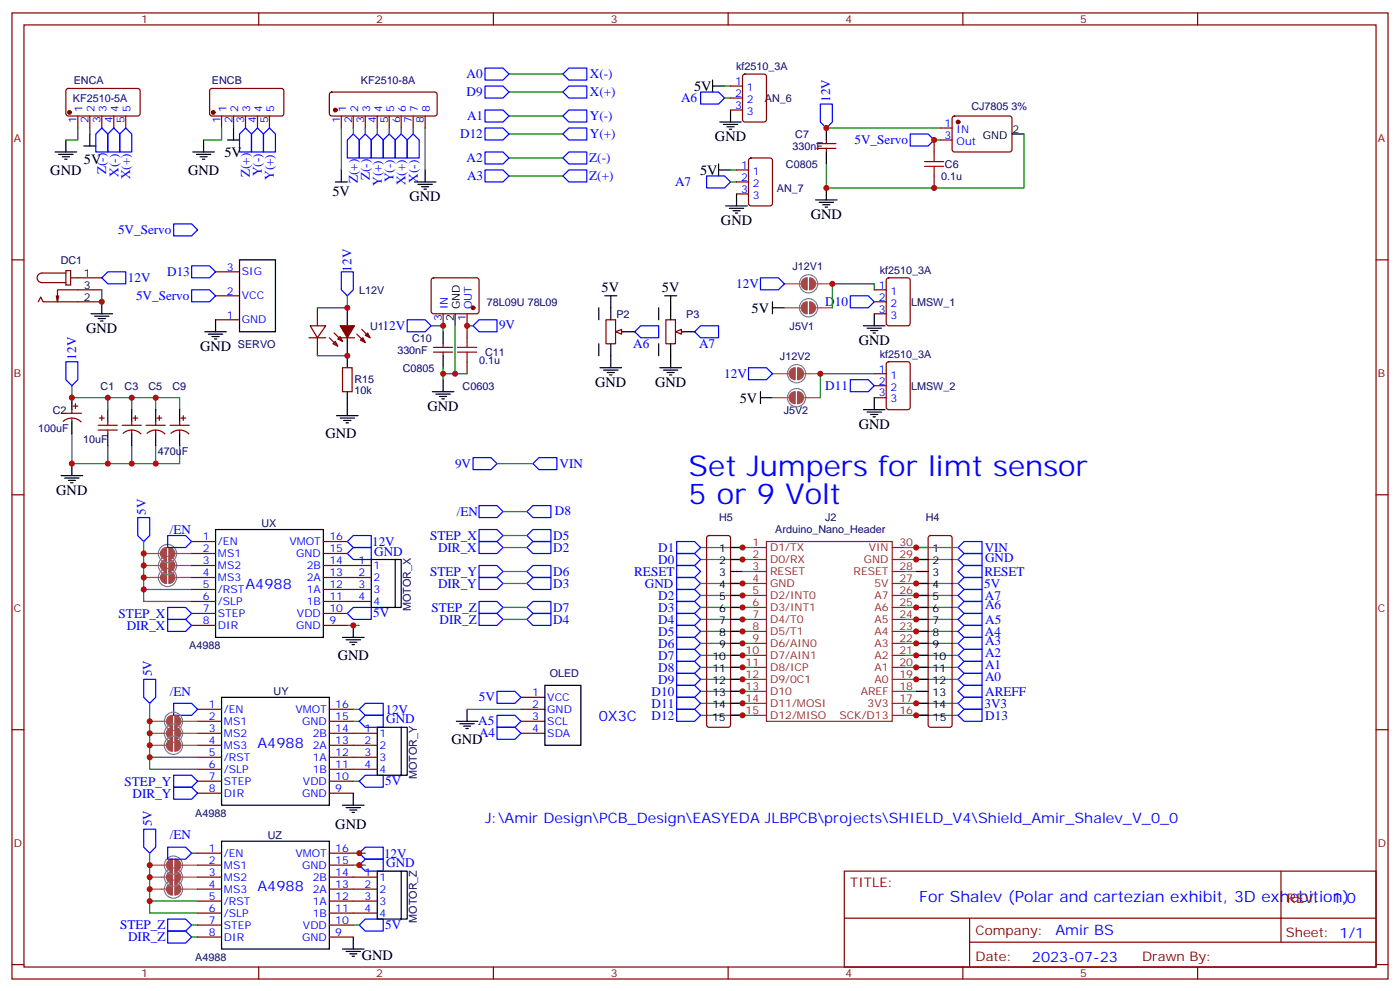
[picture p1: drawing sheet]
<svg xmlns="http://www.w3.org/2000/svg" width="412mm" height="292mm" viewBox="0 0 412 292" stroke-linecap="round" stroke-linejoin="round" font-family="sans-serif">
<g fill="none" stroke="#870000" stroke-width=".35">
<path d="M3.5 3.8h405.4v284.3h-405.4zM7.1 7.3h398.2v277.3h-398.2zM76.2 3.8v3.5M145.3 3.8v3.5M214.5 3.8v3.5M283.6 3.8v3.5M352.8 3.8v3.5M19.6 26.2l.5-.2 20.7 .1 .5 .6-.1 7-.6 .4h-20.8l-.4-.7v-6.7zM22.9 34.1v3.6M26.5 34.1v3.6M30 34.1v3.6M33.5 34.1v3.6"/>
<path d="M37 34.1v3.6M62 26.2l.4-.2 20.8 .1 .4 .6-.1 7-.6 .4h-20.7l-.5-.7v-6.7zM65.3 34.1v3.6M68.8 34.1v3.6M72.3 34.1v3.6M75.8 34.1v3.6M79.4 34.1v3.6M97.2 27.3l.5-.2h30.4l.5 .2 .2 .5v5.6l-.3 .5-.4 .2h-30.4l-.5-.2-.2-.5v-5.6zM100.5 34.1v3.6M104.1 34.1v3.6M107.6 34.1v3.6M111.1 34.1v3.6"/>
<path d="M114.7 34.1v3.6M118.2 34.1v3.6M121.7 34.1v3.6M125.2 34.1v3.6M3.5 76.5h3.6M19.4 79.7h1.4v4.2h-1.4zM405.3 76.5h3.6M11.3 88.8l.7-1.4 .7 1.4h17.3M17.3 87.1l-.4 1.7M19.4 80.4h-7.1a1.41 1.41 0 0 0-1.4 1.4 1.41 1.41 0 0 0 1.4 1.4h7.1M20.8 81.8h9.2M30 85.3h-13.1v3.5l-.3-1.7"/>
<path d="M63.5 94.1h7.1M63.5 87.1h7.1M63.5 80h7.1M100.2 99.4h4.2M105.1 98.4l2.5 2.4M106.5 96.9l2.5 2.5M127.2 82l.5-.2h12.7l.5 .2 .2 .5-.1 9.4-.6 .5-13-.1-.4-.6v-9.2zM130.5 92.4v3.5M137.6 92.4v7M196.1 94.1h2.9v7.1h-2.9zM199.7 97.6h1.7M21.5 119.5h1.4"/>
<path d="M22.2 118.8v1.4M100.9 108.2h2.8v7.1h-2.8zM137.6 106.5v3.5M18.3 121.6h5.7M18.6 124a3.8 3.8 0 0 1 5.3 .2M21.2 120.6v1M21.2 123v1.1M28.9 125.2h5.7M28.9 126.6h5.7M29.3 123h1.4M30 122.3v1.5M31.7 124.1v1.1"/>
<path d="M31.7 126.6v1M36 125.2h5.6M36.3 127.5a3.8 3.8 0 0 1 5.2 .2M38.8 124.1v1.1M38.8 126.6v1M39.2 123h1.4M39.9 122.3v1.5M43 125.2h5.7M43.3 127.5a3.8 3.8 0 0 1 5.3 .2M45.9 124.1v1.1M45.9 126.6v1M46.2 123h1.4"/>
<path d="M46.9 122.3v1.5M50.1 125.2h5.6M50.4 127.5a3.8 3.8 0 0 1 5.2 .2M52.9 124.1v1.1M52.9 126.6v1M53.3 123h1.4M54 122.3v1.5M3.5 145.6h3.6M56.4 159.4h7.1M95.2 159.4h7.1M208.4 157.8l.4-.2h5.7l.5 .2 .2 .5v55.1l-.2 .5-.5 .2h-5.7l-.5-.3-.2-.4v-55.1zM273.6 157.8l.5-.2h5.7l.5 .2 .2 .5v55.1l-.3 .5-.4 .2h-5.7l-.5-.3-.2-.4v-55.1z"/>
<path d="M405.3 145.6h3.6M56.4 162.9h7.1M56.4 166.4h7.1M56.4 170h7.1M56.4 173.5h7.1M56.4 177h7.1M95.2 162.9h7.1M95.2 166.4h14.2M95.2 170h14.2M95.2 173.5h14.2M95.2 177h14.2M56.4 180.6h7.1"/>
<path d="M56.4 184.1h7.1M95.2 180.6h7.1M95.2 184.1h7.1M3.5 214.8h3.6M58.2 208.8h7.1M58.2 212.3h7.1M58.2 215.8h7.1M58.2 219.4h7.1M97 208.8h7.1M97 212.3h7.1M97 215.8h14.1M97 219.4h14.1"/>
<path d="M153.5 208.8h7M153.5 212.3h7M153.5 215.8h7M153.5 205.2h7M405.3 214.8h3.6M58.2 222.9h7.1M58.2 226.4h7.1M58.2 229.9h7.1M58.2 233.5h7.1M97 222.9h14.1M97 226.4h14.1M97 229.9h7.1"/>
<path d="M97 233.5h7.1M58.2 251.1h7.1M58.2 254.6h7.1M58.2 258.2h7.1M97 251.1h7.1M97 254.6h7.1M97 258.2h14.1M248.7 256.4h156.6v28.2h-156.6zM377.3 256.4v20.9M58.2 261.7h7.1M58.2 265.2h7.1M58.2 268.7h7.1"/>
<path d="M58.2 272.3h7.1M58.2 275.8h7.1M97 261.7h14.1M97 265.2h14.1M97 268.7h14.1M97 272.3h7.1M97 275.8h7.1M248.7 270.2h156.5M285.6 277.3h119.6M285.6 270.2v14.2M3.5 283.9h3.6M76.2 284.6v3.5"/>
<path d="M145.3 284.6v3.5M214.5 284.6v3.5M283.6 284.6v3.5M352.8 284.6v3.5M405.3 283.9h3.6"/>
</g>
<g fill="none" stroke="#00f" stroke-width=".35">
<path d="M30 37.7l1.7 1.7v5.3h-3.5v-5.3zM33.5 37.7l1.8 1.7v5.3h-3.6v-5.3zM37 37.7l1.8 1.7v5.3h-3.5v-5.3zM70.6 39.4l1.7-1.7 1.8 1.7v5.3h-3.5zM75.8 37.7l1.8 1.7v5.3h-3.5v-5.3zM79.4 37.7l1.7 1.7v5.3h-3.5v-5.3zM104.1 39.4l1.7 1.8v5.3h-3.5v-5.3zM107.6 39.4l1.8 1.8v5.3h-3.6v-5.3zM111.1 39.4l1.8 1.8v5.3h-3.5v-5.3zM114.7 39.4l1.7 1.8v5.3h-3.5v-5.3zM118.2 39.4l1.7 1.8v5.3h-3.5v-5.3zM121.7 39.4l1.8 1.8v5.3h-3.6v-5.3z"/>
<path d="M142.9 20h5.3l1.7 1.8-1.7 1.8h-5.3zM142.9 32.4h5.3l1.7 1.7-1.7 1.8h-5.3zM142.9 25.3h5.3l1.7 1.8-1.7 1.8h-5.3zM142.9 37.7h5.3l1.7 1.7-1.7 1.8h-5.3zM165.8 39.4l1.8-1.7h5.3v3.5h-5.3zM165.8 21.8l1.8-1.8h5.3v3.6h-5.3zM165.8 27.1l1.8-1.8h5.3v3.6h-5.3zM165.8 34.1l1.8-1.7h5.3v3.5h-5.3zM142.9 44.7h5.3l1.7 1.8-1.7 1.8h-5.3zM142.9 50h5.3l1.7 1.8-1.7 1.8h-5.3zM165.8 51.8l1.8-1.8h5.3v3.6h-5.3zM165.8 46.5l1.8-1.8h5.3v3.6h-5.3z"/>
<path d="M56.4 78.2h5.3l1.8 1.8-1.8 1.8h-5.3zM30 81.8l1.7-1.8h5.3v3.5h-5.3zM100.5 80h3.6v5.3l-1.8 1.8-1.8-1.8zM119.9 94.1h5.3l1.8 1.8-1.8 1.7h-5.3zM139.3 95.9l1.8-1.8h5.3v3.5h-5.3zM187 97.6l1.7-1.7h5.3v3.5h-5.3zM204.6 97.6l1.8-1.7h5.3v3.5h-5.3zM19.4 106.5h3.5v5.3l-1.7 1.7-1.8-1.7zM139.3 134.7h5.3l1.8 1.8-1.8 1.7h-5.3zM157 136.5l1.7-1.8h5.3v3.5h-5.3zM40.6 152.3h3.5v5.3l-1.8 1.8-1.7-1.8zM49.4 157.6h5.3l1.7 1.8-1.7 1.7h-5.3z"/>
<path d="M102.3 159.4l1.8-1.8h5.3v3.5h-5.3zM141.1 148.8h5.3l1.8 1.8-1.8 1.7h-5.3zM141.1 155.9h5.3l1.8 1.7-1.8 1.8h-5.3zM141.1 159.4h5.3l1.8 1.7-1.8 1.8h-5.3zM157 148.8h5.3v3.5h-5.3l-1.8-1.7zM157 159.4h5.3v3.5h-5.3l-1.8-1.8zM157 155.9h5.3v3.5h-5.3l-1.8-1.8zM199.3 159.4h5.3l1.8 1.7-1.8 1.8h-5.3zM49.4 178.8h5.3l1.7 1.8-1.7 1.7h-5.3zM102.3 162.9l1.8-1.8h5.3v3.6h-5.3zM141.1 166.4h5.3l1.8 1.8-1.8 1.8h-5.3zM141.1 170h5.3l1.8 1.7-1.8 1.8h-5.3z"/>
<path d="M141.1 177h5.3l1.8 1.8-1.8 1.8h-5.3zM155.2 168.2l1.8-1.8h5.3v3.6h-5.3zM157 170h5.3v3.5h-5.3l-1.8-1.8zM157 177h5.3v3.6h-5.3l-1.8-1.8zM199.3 173.5h5.3l1.8 1.8-1.8 1.7h-5.3zM199.3 177h5.3l1.8 1.8-1.8 1.8h-5.3zM199.3 170h5.3l1.8 1.7-1.8 1.8h-5.3zM199.3 166.4h5.3l1.8 1.8-1.8 1.8h-5.3zM199.3 162.9h5.3l1.8 1.8-1.8 1.7h-5.3zM282.2 178.8l1.8-1.8h5.3v3.6h-5.3zM282.2 164.7l1.8-1.8h5.3v3.5h-5.3zM282.2 171.7l1.8-1.7h5.3v3.5h-5.3z"/>
<path d="M282.2 175.3l1.8-1.8h5.3v3.5h-5.3zM282.2 168.2l1.8-1.8h5.3v3.6h-5.3zM282.2 161.1l1.8-1.7h5.3v3.5h-5.3zM42.3 200h3.6v5.2l-1.8 1.8-1.8-1.8zM49.4 182.3h5.3l1.7 1.8-1.7 1.7h-5.3zM102.3 180.6l1.8-1.8h5.3v3.5h-5.3zM141.1 180.6h5.3l1.8 1.7-1.8 1.8h-5.3zM157 180.6h5.3v3.5h-5.3l-1.8-1.8zM199.3 194.7h5.3l1.8 1.7-1.8 1.8h-5.3zM199.3 191.1h5.3l1.8 1.8-1.8 1.8h-5.3zM199.3 187.6h5.3l1.8 1.8-1.8 1.7h-5.3zM199.3 180.6h5.3l1.8 1.7-1.8 1.8h-5.3z"/>
<path d="M199.3 184.1h5.3l1.8 1.7-1.8 1.8h-5.3zM199.3 198.2h5.3l1.8 1.8-1.8 1.7h-5.3zM282.2 185.8l1.8-1.7h5.3v3.5h-5.3zM282.2 200l1.8-1.8h5.3v3.5h-5.3zM282.2 196.4l1.8-1.7h5.3v3.5h-5.3zM282.2 192.9l1.8-1.8h5.3v3.6h-5.3zM282.2 189.4l1.8-1.8h5.3v3.5h-5.3zM282.2 182.3l1.8-1.7h5.3v3.5h-5.3zM51.2 207h5.2l1.8 1.8-1.8 1.7h-5.2zM105.8 208.8l1.8-1.8h5.3v3.5h-5.3zM105.8 212.3l1.8-1.8h5.3v3.6h-5.3zM146.4 203.5h5.3l1.8 1.7-1.8 1.8h-5.3z"/>
<path d="M146.4 214.1h5.3l1.8 1.7-1.8 1.8h-5.3zM146.4 210.5h5.3l1.8 1.8-1.8 1.8h-5.3zM199.3 201.7h5.3l1.8 1.8-1.8 1.7h-5.3zM199.3 205.2h5.3l1.8 1.8-1.8 1.8h-5.3zM199.3 208.8h5.3l1.8 1.7-1.8 1.8h-5.3zM282.2 207l1.8-1.8h5.3v3.6h-5.3zM282.2 210.5l1.8-1.7h5.3v3.5h-5.3zM282.2 203.5l1.8-1.8h5.3v3.5h-5.3zM51.2 228.2h5.2l1.8 1.7-1.8 1.8h-5.2zM51.2 231.7h5.2l1.8 1.8-1.8 1.7h-5.2zM105.8 229.9l1.8-1.7h5.3v3.5h-5.3zM42.3 244.1h3.6v5.2l-1.8 1.8-1.8-1.8z"/>
<path d="M49.4 249.3h5.3l1.7 1.8-1.7 1.8h-5.3zM105.8 254.6l1.8-1.7h5.3v3.5h-5.3zM105.8 251.1l1.8-1.8h5.3v3.6h-5.3zM49.4 274h5.3l1.7 1.8-1.7 1.8h-5.3zM49.4 270.5h5.3l1.7 1.8-1.7 1.7h-5.3zM105.8 272.3l1.8-1.8h5.3v3.5h-5.3z"/>
</g>
<g fill="none" stroke="#000" stroke-width=".35">
<path d="M26.5 39.4v3.6M68.8 37.7v3.5M16.2 44.7h6.4M17.3 45.4h4.2M18.3 46.1h2.2M19 46.8h.8M19.4 41.2v3.5M24.7 43h3.5M56.8 44.7h6.3M57.9 45.4h4.2M58.9 46.1h2.1M59.6 46.8h.7"/>
<path d="M60 41.2v3.5M67 41.2h3.6M98.8 53.6h3.5M100.5 50v3.6M122.1 53.6h6.3M123.1 54.3h4.3M124.2 55h2.1M124.9 55.7h.7M125.2 50v3.6M70.6 76.5h10.5v21.1h-10.5zM26.8 92.4h6.4M27.9 93.1h4.2"/>
<path d="M28.9 93.8h2.1M29.6 94.5h.7M30 88.8v3.6M60.3 97.6h6.4M61.4 98.4h4.2M62.4 99.1h2.2M63.1 99.8h.8M63.5 94.1v3.5M102.3 90.6v5.3M102.3 99.4v8.8M134.1 92.4v3.5M178.2 87.1h3.5"/>
<path d="M179.9 87.1v3.5M195.8 87.1h3.5M197.6 87.1v7M201.1 97.6h3.5M21.2 117.1v3.5M102.3 115.3v7M127.4 115.3h6.3M128.4 116h4.2M129.5 116.7h2.1M130.2 117.4h.7M130.5 111.8v3.5M176.7 108.2h6.4"/>
<path d="M177.8 108.9h4.2M178.9 109.6h2.1M179.6 110.3h.7M179.9 104.7v3.5M194.4 108.2h6.3M195.4 108.9h4.3M196.5 109.6h2.1M197.2 110.3h.7M197.6 101.2v7M18 140h6.3M21.2 124.1v3.5M21.2 136.5v3.5"/>
<path d="M31.7 120.6v3.5M31.7 127.6v3.6M38.8 120.6v3.5M38.8 127.6v3.6M45.9 120.6v3.5M45.9 127.6v3.6M52.9 120.6v3.5M52.9 127.6v3.6M99.1 122.3h6.4M100.2 123h4.2M101.2 123.8h2.2M102 124.5h.7"/>
<path d="M19 140.7h4.3M20.1 141.4h2.1M20.8 142.1h.7M63.5 155.9h31.7v31.7h-31.7zM109.4 164.7h7v14.1h-7zM116.4 164.7h1.8v14.1h-1.8M215.2 161.1h3.5M215.2 164.7h3.5M215.2 168.2h3.5M215.2 171.7h3.5M215.2 175.3h3.5M215.2 178.8h3.5"/>
<path d="M269.9 161.1h3.5M269.9 164.7h3.5M269.9 168.2h3.5M269.9 171.7h3.5M269.9 175.3h3.5M269.9 178.8h3.5M100.9 187.6h6.3M102 188.3h4.2M103 189h2.1M103.7 189.7h.7M104.1 184.1v3.5M215.2 182.3h3.5"/>
<path d="M215.2 185.8h3.5M215.2 189.4h3.5M215.2 192.9h3.5M215.2 196.4h3.5M215.2 200h3.5M269.9 182.3h3.5M269.9 185.8h3.5M269.9 189.4h3.5M269.9 192.9h3.5M269.9 196.4h3.5M269.9 200h3.5M65.3 205.2h31.7v31.8h-31.7z"/>
<path d="M111.1 214.1h7.1v14.1h-7.1zM118.2 214.1h1.7v14.1h-1.7M134.4 212.3h6.4M135.5 213h4.2M136.5 213.7h2.1M137.2 214.4h.7M137.6 208.8v3.5M160.5 201.7h10.6v17.7h-10.6zM215.2 203.5h3.5M215.2 207h3.5M215.2 210.5h3.5M269.9 203.5h3.5"/>
<path d="M269.9 207h3.5M269.9 210.5h3.5M100.9 237h6.3M102 237.7h4.2M103 238.4h2.1M103.7 239.1h.7M104.1 233.5v3.5M65.3 247.6h31.7v31.7h-31.7zM111.1 256.4h7.1v14.1h-7.1zM118.2 256.4h1.7v14.1h-1.7M100.9 279.3h6.3M104.1 275.8v3.5"/>
<path d="M102 280h4.2M103 280.7h2.1M103.7 281.4h.7"/>
</g>
<g fill="none" stroke="#008700" stroke-width=".35">
<path d="M22.9 37.7v3.5h-3.5M26.5 37.7v1.7M65.3 37.7v3.5h-5.3M149.9 39.4h15.9M149.9 21.8h15.9M149.9 34.1h15.9M149.9 27.1h15.9M149.9 51.8h15.9M149.9 46.5h15.9M30 85.3v3.5M127 95.9h3.5v1.7M134.1 95.9v14.1"/>
<path d="M137.6 95.9h1.7M21.2 113.5v3.6h31.7v3.5M31.7 117.1v3.5M38.8 117.1v3.5M45.9 117.1v3.5M137.6 110h-7.1v1.8M21.2 127.6v8.9h10.5v-5.3M38.8 131.2v5.3M45.9 131.2v5.3M52.9 131.2v5.3h-21.2M146.4 136.5h10.6M42.3 159.4v17.6h14.1"/>
<path d="M148.2 150.6h7M148.2 157.6h7M42.3 173.5h14.1M148.2 178.8h7M148.2 171.7h7M148.2 168.2h7M148.2 161.1h7M206.4 164.7h15.8M206.4 161.1h15.8M206.4 178.8h15.8M206.4 175.3h15.8M206.4 171.7h15.8"/>
<path d="M218.7 168.2h3.5M266.3 178.8h15.9M266.3 175.3h15.9M266.3 171.7h15.9M266.3 168.2h3.6M266.3 164.7h15.9M266.3 161.1h15.9M102.3 184.1h3.5M148.2 182.3h7M206.4 185.8h15.8M206.4 200h15.8M206.4 196.4h15.8"/>
<path d="M206.4 182.3h15.8M206.4 192.9h15.8M206.4 189.4h15.8M266.3 182.3h15.9M266.3 185.8h15.9M266.3 192.9h15.9M266.3 189.4h15.9M266.3 200h15.9M266.3 196.4h15.9M44.1 207v15.9h14.1M104.1 208.8h1.7M104.1 212.3h1.7"/>
<path d="M137.6 208.8h15.9M206.4 210.5h15.8M206.4 207h15.8M206.4 203.5h15.8M266.3 210.5h15.9M266.3 207h15.9M266.3 203.5h3.6M44.1 222.9v3.5h14.1M104.1 229.9h1.7M44.1 251.1v17.6h14.1M56.4 251.1h1.8M104.1 254.6h3.5"/>
<path d="M104.1 251.1h3.5M44.1 265.2h14.1M56.4 275.8h1.8M56.4 272.3h1.8M104.1 272.3h1.7"/>
</g>
<g fill="none" stroke="#8c2424" stroke-width=".35">
<path d="M225.8 159.4h37v52.9h-37zM222.2 161.1h3.6M222.2 164.7h3.6M222.2 168.2h3.6M222.2 171.7h3.6M222.2 175.3h3.6M222.2 178.8h3.6M262.8 161.1h3.5M262.8 164.7h3.5M262.8 168.2h3.5M262.8 171.7h3.5M262.8 175.3h3.5"/>
<path d="M262.8 178.8h3.5M222.2 182.3h3.6M222.2 185.8h3.6M222.2 189.4h3.6M222.2 192.9h3.6M222.2 196.4h3.6M222.2 200h3.6M262.8 182.3h3.5M262.8 185.8h3.5M262.8 189.4h3.5M262.8 192.9h3.5M262.8 196.4h3.5"/>
<path d="M262.8 200h3.5M222.2 203.5h3.6M222.2 207h3.6M222.2 210.5h3.6M262.8 203.5h3.5M262.8 207h3.5M262.8 210.5h3.5"/>
</g>
<g fill="none" stroke="#828282" stroke-width=".35">
<circle cx="49.3" cy="170" r="2.69"/>
<circle cx="49.3" cy="166.4" r="2.69"/>
<circle cx="49.3" cy="162.9" r="2.69"/>
<circle cx="51.1" cy="219.4" r="2.69"/>
<circle cx="51.1" cy="215.8" r="2.69"/>
<circle cx="51.1" cy="212.3" r="2.69"/>
<circle cx="51.1" cy="258.2" r="2.69"/>
<circle cx="51.1" cy="254.6" r="2.69"/>
<circle cx="51.1" cy="261.7" r="2.69"/>
</g>
<g fill="none" stroke="#a64a4a" stroke-width=".35">
<path d="M42.3 170h4.7M42.3 166.4h4.7M42.3 162.9h4.7M51.6 170h1.3M51.6 166.4h1.3M51.6 162.9h1.3M53 170h3.4M53 166.4h3.4M53 162.9h3.4M44.1 212.3h4.7M44.1 215.8h4.7M44.1 219.4h4.7"/>
<path d="M53.4 212.3h1.2M53.4 215.8h1.2M53.4 219.4h1.2M54.7 212.3h3.5M54.7 215.8h3.5M54.7 219.4h3.5M44.1 258.2h4.7M44.1 254.6h4.7M53.4 258.2h1.2M53.4 254.6h1.2M54.7 258.2h3.5M54.7 254.6h3.5"/>
<path d="M44.1 261.7h4.7M53.4 261.7h1.2M54.7 261.7h3.5"/>
</g>
<g fill="#a64a4a" stroke="#a64a4a" stroke-width=".35">
<path d="M51.5 259.9a1.76 1.76 0 0 1 1.8 1.8 1.76 1.76 0 0 1-1.8 1.8z"/>
<path d="M49.5 260.4l1.3-.5v3.6a1.76 1.76 0 0 1-1.6-1.1 1.76 1.76 0 0 1 .3-2z"/>
<path d="M51.5 256.4a1.76 1.76 0 0 1 1.8 1.8 1.76 1.76 0 0 1-1.8 1.7z"/>
<path d="M49.5 256.9l1.3-.5v3.5a1.76 1.76 0 0 1-1.6-1.1 1.76 1.76 0 0 1 .3-1.9z"/>
<path d="M51.5 252.9a1.76 1.76 0 0 1 1.8 1.7 1.76 1.76 0 0 1-1.8 1.8z"/>
<path d="M49.5 253.4l1.3-.5v3.5a1.76 1.76 0 0 1-1.6-1.1 1.76 1.76 0 0 1 .3-1.9z"/>
<path d="M51.5 210.5a1.76 1.76 0 0 1 1.8 1.8 1.76 1.76 0 0 1-1.8 1.8z"/>
<path d="M49.5 211.1l1.3-.6v3.6a1.76 1.76 0 0 1-1.6-1.1 1.76 1.76 0 0 1 .3-1.9z"/>
<path d="M51.5 214.1a1.76 1.76 0 0 1 1.8 1.7 1.76 1.76 0 0 1-1.8 1.8z"/>
<path d="M49.5 214.6l1.3-.5v3.5a1.76 1.76 0 0 1-1.6-1.1 1.76 1.76 0 0 1 .3-1.9z"/>
<path d="M51.5 217.6a1.76 1.76 0 0 1 1.8 1.8 1.76 1.76 0 0 1-1.8 1.7z"/>
<path d="M49.5 218.1l1.3-.5v3.5a1.76 1.76 0 0 1-1.6-1.1 1.76 1.76 0 0 1 .3-1.9z"/>
<path d="M49.7 168.2a1.76 1.76 0 0 1 1.8 1.8 1.76 1.76 0 0 1-1.8 1.7z"/>
<path d="M47.8 168.7l1.2-.5v3.5a1.76 1.76 0 0 1-1.6-1.1 1.76 1.76 0 0 1 .4-1.9z"/>
<path d="M49.7 164.7a1.76 1.76 0 0 1 1.8 1.7 1.76 1.76 0 0 1-1.8 1.8z"/>
<path d="M47.8 165.2l1.2-.5v3.5a1.76 1.76 0 0 1-1.6-1.1 1.76 1.76 0 0 1 .4-1.9z"/>
<path d="M49.7 161.1a1.76 1.76 0 0 1 1.8 1.8 1.76 1.76 0 0 1-1.8 1.8z"/>
<path d="M47.8 161.7l1.2-.6v3.6a1.76 1.76 0 0 1-1.6-1.1 1.76 1.76 0 0 1 .4-1.9z"/>
</g>
<path d="M137.6 99.4v2.8M134.8 103.6h5.6M134.8 102.2h5.6M137.6 103.6v2.9" fill="none" stroke="#a10000" stroke-width=".35"/>
<g fill="#870000" stroke="#870000" stroke-width=".35">
<path d="M100.2 95.9h4.2l-2.1 3.5z"/>
<path d="M106.2 100.1l.7-.7 .7 1.4z"/>
<path d="M107.6 98.7l.7-.7 .7 1.4z"/>
<circle cx="98.8" cy="32.4" r=".53"/>
<circle cx="139.3" cy="90.6" r=".53"/>
<circle cx="20.5" cy="33.1" r=".53"/>
<circle cx="62.8" cy="33.1" r=".53"/>
</g>
<path d="M199 97.6l1.7-.7v1.5z" fill="#f0f0f0" stroke="#870000" stroke-width=".35"/>
<path d="M179.9 90.6v3.5M183.4 97.6h3.6M194 90.6v3.5M179.9 101.2v3.5M194 101.2v3.5" fill="none" stroke="#000" stroke-width=".35"/>
<path d="M178.5 94.1h2.8v7.1h-2.8zM182 97.6h1.8" fill="none" stroke="#870000" stroke-width=".35"/>
<path d="M181.3 97.6l1.8-.7v1.5z" fill="#f0f0f0" stroke="#870000" stroke-width=".35"/>
<g fill="none" stroke="#000" stroke-width=".35">
<path d="M209.9 25.3h3.5M209.9 23.6v3.5M212 35.9h6.4M213.1 36.6h4.2M214.1 37.3h2.2M214.8 38h.7M215.2 32.4v3.5M243.4 37.7v3.5M298.1 39.4h3.5M211.7 50h3.5M211.7 48.3v3.5M217 57.1v3.5"/>
<path d="M240.2 58.8h6.4M241.3 59.5h4.2M243.4 44.7v3.6M243.4 55.3v3.5M213.8 60.6h6.3M214.8 61.3h4.3M215.9 62h2.1M216.6 62.7h.7M242.4 60.3h2.1M243.1 61h.7M130.5 97.6v3.6M176.4 90.6v3.5"/>
<path d="M227.5 90.6h3.6M227.5 88.8v3.6M254.4 95.9h6.3M255.4 96.6h4.2M256.5 97.3h2.1M257.2 98h.7M257.5 92.4v3.5M130.5 104.7v3.5M176.4 101.2v3.5M224 117.1h3.5M224 115.3v3.5M257.5 117.1v3.5"/>
<path d="M254.4 120.6h6.3M255.4 121.3h4.2M256.5 122h2.1M257.2 122.7h.7"/>
</g>
<path d="M206.4 27.1h5.3l1.7 1.8-1.7 1.7h-5.3zM241.7 30.6h3.5v5.3l-1.8 1.8-1.7-1.8zM268.1 39.4h5.3l1.8 1.8-1.8 1.8h-5.3zM208.1 51.8h5.3l1.8 1.8-1.8 1.7h-5.3zM51.2 65.9h5.2l1.8 1.8-1.8 1.7h-5.2zM56.4 85.3h5.3l1.8 1.8-1.8 1.7h-5.3zM224 81.8h5.3l1.8 1.7-1.8 1.8h-5.3zM250.5 87.1h5.3l1.7 1.7-1.7 1.8h-5.3zM220.5 108.2h5.3l1.7 1.8-1.7 1.8h-5.3zM250.5 111.8h5.3l1.7 1.7-1.7 1.8h-5.3z" fill="none" stroke="#00f" stroke-width=".35"/>
<g fill="none" stroke="#008700" stroke-width=".35">
<path d="M100.5 37.7v12.3M104.1 37.7v1.7M107.6 37.7v1.7M111.1 37.7v1.7M114.7 37.7v1.7M118.2 37.7v1.7M121.7 37.7v1.7M125.2 37.7v12.3M213.4 28.9h1.8M213.4 25.3h1.8M243.4 37.7h33.5M301.6 39.4v15.9h-58.2v-7"/>
<path d="M215.2 53.6h1.8M215.2 50h1.8M275.2 41.2h1.7M102.3 87.1v3.5h-8.8M257.5 85.3v-1.8h-12.3v7.1M93.5 104.7h8.8M130.5 108.2v1.8M257.5 110h-15.8v7.1"/>
</g>
<g fill="none" stroke="#828282" stroke-width=".35">
<circle cx="238.2" cy="83.5" r="2.69"/>
<circle cx="238.2" cy="90.6" r="2.69"/>
<circle cx="234.7" cy="110" r="2.69"/>
<circle cx="234.7" cy="117" r="2.69"/>
</g>
<path d="M231.1 90.6h3.4M231.1 83.5h3.4M234.7 90.6h1.2M234.7 83.5h1.2M240.5 90.6h4.7M240.5 83.5h4.7M227.5 117.1h3.5M227.5 110h3.5M231.1 117.1h1.3M231.1 110h1.3M236.9 117.1h4.8M236.9 110h4.8" fill="none" stroke="#a64a4a" stroke-width=".35"/>
<g fill="#a64a4a" stroke="#a64a4a" stroke-width=".35">
<path d="M236.5 89.3l1.3-.5v3.6a1.76 1.76 0 0 1-1.7-1.1 1.76 1.76 0 0 1 .4-2z"/>
<path d="M238.5 88.8a1.76 1.76 0 0 1 1.7 1.8 1.76 1.76 0 0 1-1.7 1.8z"/>
<path d="M233 115.8l1.2-.5v3.5a1.76 1.76 0 0 1-1.6-1.1 1.76 1.76 0 0 1 .4-1.9z"/>
<path d="M234.9 115.3a1.76 1.76 0 0 1 1.8 1.7 1.76 1.76 0 0 1-1.7 1.8z"/>
<path d="M236.5 82.3l1.3-.5v3.5a1.76 1.76 0 0 1-1.7-1.1 1.76 1.76 0 0 1 .4-1.9z"/>
<path d="M238.5 81.8a1.76 1.76 0 0 1 1.7 1.7 1.76 1.76 0 0 1-1.7 1.8z"/>
<path d="M233 108.7l1.2-.5v3.6a1.76 1.76 0 0 1-1.6-1.1 1.76 1.76 0 0 1 .4-2z"/>
<path d="M234.9 108.2a1.76 1.76 0 0 1 1.8 1.8 1.76 1.76 0 0 1-1.7 1.8z"/>
</g>
<g fill="none" stroke="#870000" stroke-width=".35">
<path d="M215.2 25.3h3.5M215.2 28.9h3.5M215.2 32.4h3.5M219 22l.4-.2h5.7l.6 .4 .1 13-.5 .7h-5.9l-.6-.4-.1-13zM276.9 37.7h3.6M280.7 34.4l.5-.3 16.5 .1 .4 .7-.1 9.4-.6 .4h-16.5l-.4-.7v-9.1zM217 50h3.5M217 53.6h3.5M217 57.1h3.5M220.7 46.7l.5-.2h5.6l.7 .4v13l-.4 .7h-5.9l-.7-.5v-12.9zM240.6 43.7h5.6M240.6 42.3h5.6"/>
<path d="M243.4 41.2v1.1M243.4 43.7v1M275.2 41.2v3.5M275.2 51.8v3.5M276.9 41.2h3.6M91 99.4h5M91.4 95.9h4.6l-2.5 3.5zM93.5 90.6v5.3M93.5 99.4v5.3M97 99.4l2.5 2.5M98.4 98l2.5 2.5M99.5 99.8l.7-.7 .7 1.4z"/>
<path d="M257.5 85.3h3.6M257.5 88.8h3.6M257.5 92.4h3.6M261.3 82l.5-.2h5.6l.7 .4v13l-.5 .6-5.8 .1-.7-.5v-12.9zM98.8 100.5l.7 1.4-1.4-.7zM127.7 103.6h5.6M127.7 102.2h5.6M130.5 101.2v1M130.5 103.6v1.1M257.5 110h3.6M257.5 113.5h3.6M257.5 117.1h3.6"/>
<path d="M261.3 106.7l.5-.2h5.6l.7 .4v13l-.5 .6-5.8 .1-.7-.5v-12.9z"/>
</g>
<circle cx="282.2" cy="35.9" r=".53" fill="#870000" stroke="#870000" stroke-width=".35"/>
<path d="M272.3 49h5.7M272.3 47.6h5.7M275.2 44.7v2.9M275.2 49v2.8" fill="none" stroke="#a10000" stroke-width=".35"/>
<g fill="#c00">
<circle cx="30" cy="88.8" r=".88"/>
<circle cx="269.9" cy="182.3" r=".88"/>
<circle cx="269.9" cy="185.8" r=".88"/>
<circle cx="218.7" cy="196.4" r=".88"/>
<circle cx="269.9" cy="196.4" r=".88"/>
<circle cx="218.7" cy="192.9" r=".88"/>
<circle cx="218.7" cy="189.4" r=".88"/>
<circle cx="218.7" cy="178.8" r=".88"/>
<circle cx="218.7" cy="175.3" r=".88"/>
<circle cx="218.7" cy="171.7" r=".88"/>
<circle cx="269.9" cy="178.8" r=".88"/>
<circle cx="269.9" cy="189.4" r=".88"/>
<circle cx="269.9" cy="192.9" r=".88"/>
<circle cx="269.9" cy="200" r=".88"/>
<circle cx="269.9" cy="207" r=".88"/>
<circle cx="269.9" cy="171.7" r=".88"/>
<circle cx="269.9" cy="164.7" r=".88"/>
<circle cx="21.2" cy="136.5" r=".88"/>
<circle cx="21.2" cy="117.1" r=".88"/>
<circle cx="105.8" cy="254.6" r=".88"/>
<circle cx="105.8" cy="251.1" r=".88"/>
<circle cx="104.1" cy="184.1" r=".88"/>
<circle cx="42.3" cy="170" r=".88"/>
<circle cx="42.3" cy="166.4" r=".88"/>
<circle cx="42.3" cy="162.9" r=".88"/>
<circle cx="42.3" cy="173.5" r=".88"/>
<circle cx="44.1" cy="258.2" r=".88"/>
<circle cx="44.1" cy="254.6" r=".88"/>
<circle cx="44.1" cy="261.7" r=".88"/>
<circle cx="44.1" cy="265.2" r=".88"/>
<circle cx="44.1" cy="212.3" r=".88"/>
<circle cx="44.1" cy="215.8" r=".88"/>
<circle cx="44.1" cy="219.4" r=".88"/>
<circle cx="44.1" cy="222.9" r=".88"/>
<circle cx="31.8" cy="117.1" r=".88"/>
<circle cx="38.8" cy="117.1" r=".88"/>
<circle cx="45.9" cy="117.1" r=".88"/>
<circle cx="31.8" cy="136.5" r=".88"/>
<circle cx="45.9" cy="136.5" r=".88"/>
<circle cx="38.8" cy="136.5" r=".88"/>
<circle cx="269.9" cy="175.3" r=".88"/>
<circle cx="218.7" cy="185.8" r=".88"/>
<circle cx="218.7" cy="182.3" r=".88"/>
<circle cx="218.7" cy="200" r=".88"/>
<circle cx="218.7" cy="203.5" r=".88"/>
<circle cx="218.7" cy="207" r=".88"/>
<circle cx="218.7" cy="210.5" r=".88"/>
<circle cx="218.7" cy="161.1" r=".88"/>
<circle cx="218.7" cy="164.7" r=".88"/>
<circle cx="269.9" cy="161.1" r=".88"/>
<circle cx="137.6" cy="95.9" r=".88"/>
<circle cx="134.1" cy="110" r=".88"/>
<circle cx="269.9" cy="210.5" r=".88"/>
<circle cx="241.7" cy="110" r=".88"/>
<circle cx="245.2" cy="83.5" r=".88"/>
<circle cx="102.3" cy="90.6" r=".88"/>
<circle cx="102.3" cy="104.7" r=".88"/>
<circle cx="243.4" cy="55.3" r=".88"/>
<circle cx="243.4" cy="37.7" r=".88"/>
<circle cx="275.2" cy="55.3" r=".88"/>
<circle cx="275.2" cy="41.2" r=".88"/>
<circle cx="130.5" cy="95.9" r=".88"/>
<circle cx="130.5" cy="110" r=".88"/>
</g>
<g font-size="8.5" fill="#00f">
<text x="202.8" y="140">Set Jumpers for limt sensor</text>
<text x="202.8" y="148.4">5 or 9 Volt</text>
</g>
<text font-size="4.6" fill="#00f" x="270.8" y="265.4">For Shalev (Polar and cartezian exhibit, 3D exhebition)</text>
<g font-size="4.2">
<text x="204.4" y="26.7">5V</text>
<text x="210.6" y="41.6">GND</text>
<text x="66.1" y="46.1">5V</text>
<text x="14.8" y="51.4">GND</text>
<text x="24.7" y="48.3">5V</text>
<text x="55.4" y="51.4">GND</text>
<text x="206.2" y="51.4">5V</text>
<text x="97.9" y="57.6">5V</text>
<text x="120.6" y="59.2">GND</text>
<text x="238.8" y="64.5">GND</text>
<text x="212.4" y="66.3">GND</text>
<text x="177.2" y="85.9">5V</text>
<text x="195" y="86">5V</text>
<text x="221.4" y="92">5V</text>
<text x="25.4" y="98">GND</text>
<text x="252.9" y="101.5">GND</text>
<text x="58.9" y="103.3">GND</text>
<text x="175.3" y="113.9">GND</text>
<text x="193" y="113.9">GND</text>
<text x="217.9" y="118.5">5V</text>
<text x="125.9" y="120.9">GND</text>
<text x="95.9" y="129">GND</text>
<text x="252.9" y="126.2">GND</text>
<text x="16.6" y="145.6">GND</text>
<text x="99.5" y="194.3">GND</text>
<text x="133" y="219">GND</text>
<text x="98.8" y="244.1">GND</text>
<text x="106.5" y="282.5">GND</text>
</g>
<g font-size="4.2" fill="#00f">
<text x="72.3" y="173.5">A4988</text>
<text x="176.4" y="212.3">0X3C</text>
<text x="75.8" y="220.1">A4988</text>
<text x="142.9" y="242.3">J:\Amir Design\PCB_Design\EASYEDA JLBPCB\projects\SHIELD_V4\Shield_Amir_Shalev_V_0_0</text>
<text x="75.8" y="262.4">A4988</text>
<text x="392.5" y="265.7">1.0</text>
<text x="310.9" y="275.2">Amir BS</text>
<text x="304" y="283">2023-07-23</text>
</g>
<g font-size="3.9" fill="#00f">
<text x="137.4" y="23">A0</text>
<text x="173.8" y="23">X(-)</text>
<text x="137.4" y="28.3">D9</text>
<text x="173.8" y="28.3">X(+)</text>
<text x="137.6" y="35.3">A1</text>
<text x="173.8" y="35.3">Y(-)</text>
<text x="200.6" y="30.1">A6</text>
<text x="244.6" y="30" transform="rotate(-90 244.6 30)">12V</text>
<text x="135.6" y="40.6">D12</text>
<text x="173.8" y="40.6">Y(+)</text>
<text x="137.4" y="47.7">A2</text>
<text x="173.6" y="47.7">Z(-)</text>
<text x="251.7" y="42.4">5V_Servo</text>
<text x="31.3" y="51.2" transform="rotate(-90 31.3 51.2)">Z(-)</text>
<text x="34.9" y="52" transform="rotate(-90 34.9 52)">X(-)</text>
<text x="38.3" y="52.8" transform="rotate(-90 38.3 52.8)">X(+)</text>
<text x="73.6" y="52.1" transform="rotate(-90 73.6 52.1)">Z(+)</text>
<text x="77.1" y="51.9" transform="rotate(-90 77.1 51.9)">Y(-)</text>
<text x="80.7" y="53" transform="rotate(-90 80.7 53)">Y(+)</text>
<text x="105.4" y="53.9" transform="rotate(-90 105.4 53.9)">Z(+)</text>
<text x="108.9" y="53" transform="rotate(-90 108.9 53)">Z(-)</text>
<text x="115.9" y="53.7" transform="rotate(-90 115.9 53.7)">Y(-)</text>
<text x="123.1" y="53.7" transform="rotate(-90 123.1 53.7)">X(-)</text>
<text x="137.6" y="53">A3</text>
<text x="173.6" y="53">Z(+)</text>
<text x="112.5" y="54.7" transform="rotate(-90 112.5 54.7)">Y(+)</text>
<text x="119.5" y="54.6" transform="rotate(-90 119.5 54.6)">X(+)</text>
<text x="198.8" y="54.8">A7</text>
<text x="34.8" y="68.9">5V_Servo</text>
<text x="37.7" y="83.1">12V</text>
<text x="49.3" y="81.2">D13</text>
<text x="103.5" y="79.9" transform="rotate(-90 103.5 79.9)">12V</text>
<text x="40.1" y="88.3">5V_Servo</text>
<text x="216.9" y="84.8">12V</text>
<text x="243.1" y="90.1">D10</text>
<text x="112.7" y="97">12V</text>
<text x="147" y="97">9V</text>
<text x="22.5" y="105.8" transform="rotate(-90 22.5 105.8)">12V</text>
<text x="186.5" y="102.4">A6</text>
<text x="205.9" y="102.4">A7</text>
<text x="213.3" y="111.3">12V</text>
<text x="243.1" y="114.8">D11</text>
<text x="134" y="137.7">9V</text>
<text x="164.8" y="137.6">VIN</text>
<text x="42.9" y="151.4" transform="rotate(-90 42.9 151.4)">5V</text>
<text x="134.6" y="151.8">/EN</text>
<text x="163.5" y="151.6">D8</text>
<text x="50" y="157.1">/EN</text>
<text x="109.6" y="160.7">12V</text>
<text x="126.7" y="158.9">STEP_X</text>
<text x="163" y="158.9">D5</text>
<text x="110.3" y="163.5">GND</text>
<text x="129" y="162.4">DIR_X</text>
<text x="163" y="162.4">D2</text>
<text x="193.9" y="165.9">D0</text>
<text x="193.9" y="162.4">D1</text>
<text x="290.1" y="162.3">VIN</text>
<text x="290.2" y="165.3">GND</text>
<text x="126.7" y="169.5">STEP_Y</text>
<text x="129" y="173">DIR_Y</text>
<text x="163" y="172.9">D3</text>
<text x="163" y="169.5">D6</text>
<text x="186.8" y="169.4">RESET</text>
<text x="190" y="173">GND</text>
<text x="289.9" y="173">5V</text>
<text x="290" y="169.4">RESET</text>
<text x="193.9" y="176.5">D2</text>
<text x="193.9" y="180">D3</text>
<text x="290.1" y="176.6">A7</text>
<text x="290.2" y="179.4">A6</text>
<text x="34.9" y="181.8">STEP_X</text>
<text x="37.3" y="185.3">DIR_X</text>
<text x="110" y="181.7">5V</text>
<text x="127.1" y="180.1">STEP_Z</text>
<text x="129.5" y="183.6">DIR_Z</text>
<text x="163" y="183.6">D4</text>
<text x="163" y="180.1">D7</text>
<text x="193.9" y="183.6">D4</text>
<text x="290.2" y="183.6">A5</text>
<text x="193.9" y="190.6">D6</text>
<text x="193.9" y="187.1">D5</text>
<text x="290.1" y="187.2">A4</text>
<text x="290.2" y="190">A3</text>
<text x="193.9" y="197.7">D8</text>
<text x="193.9" y="194.2">D7</text>
<text x="290.2" y="197">A1</text>
<text x="290.2" y="193.5">A2</text>
<text x="44.7" y="199.1" transform="rotate(-90 44.7 199.1)">5V</text>
<text x="193.9" y="201.2">D9</text>
<text x="290.2" y="200.5">A0</text>
<text x="50" y="204.7">/EN</text>
<text x="141.1" y="206.4">5V</text>
<text x="191.9" y="204.8">D10</text>
<text x="191.9" y="208.3">D11</text>
<text x="290" y="208.3">3V3</text>
<text x="290.2" y="204.8">AREFF</text>
<text x="113.5" y="210.1">12V</text>
<text x="113.8" y="212.9">GND</text>
<text x="140.9" y="213.5">A5</text>
<text x="191.9" y="211.8">D12</text>
<text x="290.2" y="211.9">D13</text>
<text x="141.1" y="217">A4</text>
<text x="36.7" y="231.2">STEP_Y</text>
<text x="113.5" y="231.1">5V</text>
<text x="39.1" y="234.7">DIR_Y</text>
<text x="44.7" y="243.2" transform="rotate(-90 44.7 243.2)">5V</text>
<text x="50" y="247.1">/EN</text>
<text x="113.1" y="252.4">12V</text>
<text x="113.8" y="255.2">GND</text>
<text x="35.4" y="273.5">STEP_Z</text>
<text x="113.5" y="273.5">5V</text>
<text x="37.7" y="277.1">DIR_Z</text>
</g>
<g font-size="3.9" fill="#800">
<text x="250.5" y="261">TITLE:</text>
<text x="379.1" y="265.7">REV:</text>
<text x="287.4" y="275.2">Company:</text>
<text x="378.7" y="275.8">Sheet: 1/1</text>
<text x="287.4" y="282.9">Date:</text>
<text x="336.4" y="282.9">Drawn By:</text>
</g>
<g font-size="3.2" fill="#800">
<text x="41.6" y="6.8">1</text>
<text x="110.8" y="6.8">2</text>
<text x="179.9" y="6.8">3</text>
<text x="249.1" y="6.8">4</text>
<text x="318.2" y="6.8">5</text>
<text x="4.1" y="41.9">A</text>
<text x="405.9" y="41.9">A</text>
<text x="4.1" y="111.1">B</text>
<text x="405.9" y="111.1">B</text>
<text x="4.1" y="180.2">C</text>
<text x="405.9" y="180.2">C</text>
<text x="4.1" y="249.3">D</text>
<text x="405.9" y="249.3">D</text>
<text x="41.6" y="287.6">1</text>
<text x="110.8" y="287.6">2</text>
<text x="179.9" y="287.6">3</text>
<text x="249.1" y="287.6">4</text>
<text x="318.2" y="287.6">5</text>
</g>
<g font-size="3.2" fill="#000080">
<text x="216.8" y="20.6">kf2510_3A</text>
<text x="21.5" y="30">KF2510-5A</text>
<text x="21.7" y="24.7">ENCA</text>
<text x="62.4" y="24.7">ENCB</text>
<text x="106.3" y="24.7">KF2510-8A</text>
<text x="225.3" y="30">AN_6</text>
<text x="286.1" y="32.3">CJ7805 3%</text>
<text x="234.3" y="40.6">C7</text>
<text x="233.5" y="44.1">330nF</text>
<text x="231.5" y="49.4">C0805</text>
<text x="277.3" y="53">0.1u</text>
<text x="278.4" y="49.4">C6</text>
<text x="228.8" y="56.4">AN_7</text>
<text x="17.9" y="77.6">DC1</text>
<text x="233.5" y="79.4">J12V1</text>
<text x="259.2" y="80.6">kf2510_3A</text>
<text x="105.8" y="86.5">L12V</text>
<text x="268.4" y="90">LMSW_1</text>
<text x="143.4" y="90">78L09U 78L09</text>
<text x="181.6" y="93.5">P2</text>
<text x="202.2" y="93.5">P3</text>
<text x="109" y="97.1">U1</text>
<text x="121.4" y="100.5">C10</text>
<text x="232.6" y="97">J5V1</text>
<text x="70.1" y="102.3">SERVO</text>
<text x="117" y="104.1">330nF</text>
<text x="141.1" y="107.3">0.1u</text>
<text x="142.9" y="104.7">C11</text>
<text x="229.8" y="105.8">J12V2</text>
<text x="259.2" y="105.3">kf2510_3A</text>
<text x="104.4" y="112.8">R15</text>
<text x="118.6" y="109.4">C0805</text>
<text x="29.6" y="114.7">C1</text>
<text x="36.7" y="114.7">C3</text>
<text x="43.8" y="114.7">C5</text>
<text x="50.8" y="114.7">C9</text>
<text x="104.4" y="116">10k</text>
<text x="136.3" y="114.7">C0603</text>
<text x="268.4" y="114.7">LMSW_2</text>
<text x="15.5" y="121.8">C2</text>
<text x="230.8" y="121.8">J5V2</text>
<text x="11.2" y="127">100uF</text>
<text x="24.5" y="130.5">10uF</text>
<text x="46.5" y="134.1">470uF</text>
<text x="77" y="155.2">UX</text>
<text x="211.8" y="153.3">H5</text>
<text x="243.1" y="153.3">J2</text>
<text x="272.7" y="153.3">H4</text>
<text x="228.4" y="156.9">Arduino_Nano_Header</text>
<text x="121" y="179.9" transform="rotate(-90 121 179.9)">MOTOR_X</text>
<text x="55.7" y="191.1">A4988</text>
<text x="161.9" y="199.3">OLED</text>
<text x="80.6" y="204.7">UY</text>
<text x="122.8" y="229.3" transform="rotate(-90 122.8 229.3)">MOTOR_Y</text>
<text x="57.5" y="240.5">A4988</text>
<text x="78.9" y="247">UZ</text>
<text x="122.8" y="271.6" transform="rotate(-90 122.8 271.6)">MOTOR_Z</text>
<text x="57.5" y="282.9">A4988</text>
</g>
<g font-size="3.2" fill="#00f">
<text x="216.5" y="25">1</text>
<text x="216.5" y="28.5">2</text>
<text x="220" y="26.7">1</text>
<text x="24.3" y="32.8" transform="rotate(-90 24.3 32.8)">1</text>
<text x="27.9" y="32.8" transform="rotate(-90 27.9 32.8)">2</text>
<text x="31.4" y="32.8" transform="rotate(-90 31.4 32.8)">3</text>
<text x="34.9" y="32.8" transform="rotate(-90 34.9 32.8)">4</text>
<text x="38.5" y="32.8" transform="rotate(-90 38.5 32.8)">5</text>
<text x="66.7" y="32.8" transform="rotate(-90 66.7 32.8)">1</text>
<text x="70.2" y="32.8" transform="rotate(-90 70.2 32.8)">2</text>
<text x="73.7" y="32.8" transform="rotate(-90 73.7 32.8)">3</text>
<text x="77.3" y="32.8" transform="rotate(-90 77.3 32.8)">4</text>
<text x="80.8" y="32.8" transform="rotate(-90 80.8 32.8)">5</text>
<text x="102" y="32.8" transform="rotate(-90 102 32.8)">1</text>
<text x="105.5" y="32.8" transform="rotate(-90 105.5 32.8)">2</text>
<text x="109" y="32.8" transform="rotate(-90 109 32.8)">3</text>
<text x="112.5" y="32.8" transform="rotate(-90 112.5 32.8)">4</text>
<text x="116.1" y="32.8" transform="rotate(-90 116.1 32.8)">5</text>
<text x="119.6" y="32.8" transform="rotate(-90 119.6 32.8)">6</text>
<text x="123.1" y="32.8" transform="rotate(-90 123.1 32.8)">7</text>
<text x="126.6" y="32.8" transform="rotate(-90 126.6 32.8)">8</text>
<text x="216.5" y="32">3</text>
<text x="220" y="30.3">2</text>
<text x="220" y="33.8">3</text>
<text x="22.6" y="36.3" transform="rotate(-90 22.6 36.3)">1</text>
<text x="26.1" y="36.3" transform="rotate(-90 26.1 36.3)">2</text>
<text x="29.6" y="36.3" transform="rotate(-90 29.6 36.3)">3</text>
<text x="33.2" y="36.3" transform="rotate(-90 33.2 36.3)">4</text>
<text x="36.7" y="36.3" transform="rotate(-90 36.7 36.3)">5</text>
<text x="64.9" y="36.3" transform="rotate(-90 64.9 36.3)">1</text>
<text x="68.4" y="36.3" transform="rotate(-90 68.4 36.3)">2</text>
<text x="72" y="36.3" transform="rotate(-90 72 36.3)">3</text>
<text x="75.5" y="36.3" transform="rotate(-90 75.5 36.3)">4</text>
<text x="79" y="36.3" transform="rotate(-90 79 36.3)">5</text>
<text x="100.2" y="36.3" transform="rotate(-90 100.2 36.3)">1</text>
<text x="103.7" y="36.3" transform="rotate(-90 103.7 36.3)">2</text>
<text x="107.2" y="36.3" transform="rotate(-90 107.2 36.3)">3</text>
<text x="110.8" y="36.3" transform="rotate(-90 110.8 36.3)">4</text>
<text x="114.3" y="36.3" transform="rotate(-90 114.3 36.3)">5</text>
<text x="117.8" y="36.3" transform="rotate(-90 117.8 36.3)">6</text>
<text x="121.4" y="36.3" transform="rotate(-90 121.4 36.3)">7</text>
<text x="124.9" y="36.3" transform="rotate(-90 124.9 36.3)">8</text>
<text x="278.3" y="37.3">1</text>
<text x="278.3" y="40.9">3</text>
<text x="281.8" y="39.1">IN</text>
<text x="281.8" y="42.6">Out</text>
<text x="218.3" y="49.7">1</text>
<text x="218.3" y="53.2">2</text>
<text x="221.8" y="51.4">1</text>
<text x="218.3" y="56.7">3</text>
<text x="221.8" y="55">2</text>
<text x="221.8" y="58.5">3</text>
<text x="66.8" y="79.7">3</text>
<text x="71.3" y="81.1">SIG</text>
<text x="66.8" y="86.7">2</text>
<text x="71.3" y="88.1">VCC</text>
<text x="258.9" y="84.9">1</text>
<text x="258.9" y="88.5">2</text>
<text x="262.4" y="86.7">1</text>
<text x="66.8" y="93.8">1</text>
<text x="71.3" y="95.2">GND</text>
<text x="130.2" y="94.5" transform="rotate(-90 130.2 94.5)">3</text>
<text x="131.9" y="91.1" transform="rotate(-90 131.9 91.1)">IN</text>
<text x="137.2" y="94.5" transform="rotate(-90 137.2 94.5)">1</text>
<text x="139" y="91.1" transform="rotate(-90 139 91.1)">OUT</text>
<text x="258.9" y="92">3</text>
<text x="262.4" y="90.2">2</text>
<text x="262.4" y="93.8">3</text>
<text x="258.9" y="109.6">1</text>
<text x="258.9" y="113.2">2</text>
<text x="262.4" y="111.4">1</text>
<text x="258.9" y="116.7">3</text>
<text x="262.4" y="114.9">2</text>
<text x="262.4" y="118.5">3</text>
<text x="59.7" y="159">1</text>
<text x="64.2" y="160.4">/EN</text>
<text x="85.2" y="160.4">VMOT</text>
<text x="97" y="159">16</text>
<text x="59.7" y="162.6">2</text>
<text x="59.7" y="166.1">3</text>
<text x="64.2" y="164">MS1</text>
<text x="64.2" y="167.5">MS2</text>
<text x="87.3" y="164">GND</text>
<text x="90.4" y="167.5">2B</text>
<text x="97" y="162.6">15</text>
<text x="97" y="166.1">14</text>
<text x="105.6" y="166.1">1</text>
<text x="110.1" y="167.5">1</text>
<text x="59.7" y="169.6">4</text>
<text x="59.7" y="173.1">5</text>
<text x="64.2" y="171">MS3</text>
<text x="90.4" y="171">2A</text>
<text x="97" y="169.6">13</text>
<text x="97" y="173.1">12</text>
<text x="105.6" y="169.6">2</text>
<text x="105.6" y="173.1">3</text>
<text x="110.1" y="171">2</text>
<text x="59.7" y="176.7">6</text>
<text x="64.2" y="174.6">/RST</text>
<text x="64.2" y="178.1">/SLP</text>
<text x="90.4" y="178.1">1B</text>
<text x="90.4" y="174.6">1A</text>
<text x="97" y="176.7">11</text>
<text x="105.6" y="176.7">4</text>
<text x="110.1" y="174.6">3</text>
<text x="110.1" y="178.1">4</text>
<text x="59.7" y="180.2">7</text>
<text x="59.7" y="183.7">8</text>
<text x="64.2" y="181.6">STEP</text>
<text x="64.2" y="185.1">DIR</text>
<text x="87.3" y="185.1">GND</text>
<text x="87.5" y="181.6">VDD</text>
<text x="97" y="180.2">10</text>
<text x="97" y="183.7">9</text>
<text x="61.5" y="208.4">1</text>
<text x="66" y="209.8">/EN</text>
<text x="87" y="209.8">VMOT</text>
<text x="98.8" y="208.4">16</text>
<text x="156.7" y="204.9">1</text>
<text x="156.7" y="208.4">2</text>
<text x="161.2" y="206.3">VCC</text>
<text x="161.2" y="209.8">GND</text>
<text x="61.5" y="211.9">2</text>
<text x="61.5" y="215.5">3</text>
<text x="66" y="213.4">MS1</text>
<text x="89" y="213.4">GND</text>
<text x="98.8" y="211.9">15</text>
<text x="98.8" y="215.5">14</text>
<text x="107.3" y="215.5">1</text>
<text x="156.7" y="211.9">3</text>
<text x="156.7" y="215.5">4</text>
<text x="161.2" y="213.4">SCL</text>
<text x="61.5" y="219">4</text>
<text x="66" y="216.9">MS2</text>
<text x="66" y="220.4">MS3</text>
<text x="92.1" y="216.9">2B</text>
<text x="92.1" y="220.4">2A</text>
<text x="98.8" y="219">13</text>
<text x="107.3" y="219">2</text>
<text x="111.8" y="216.9">1</text>
<text x="111.8" y="220.4">2</text>
<text x="161.2" y="216.9">SDA</text>
<text x="61.5" y="222.5">5</text>
<text x="61.5" y="226.1">6</text>
<text x="66" y="223.9">/RST</text>
<text x="66" y="227.5">/SLP</text>
<text x="92.1" y="227.5">1B</text>
<text x="92.1" y="223.9">1A</text>
<text x="98.8" y="222.5">12</text>
<text x="98.8" y="226.1">11</text>
<text x="107.3" y="222.5">3</text>
<text x="107.3" y="226.1">4</text>
<text x="111.8" y="223.9">3</text>
<text x="111.8" y="227.5">4</text>
<text x="61.5" y="229.6">7</text>
<text x="61.5" y="233.1">8</text>
<text x="66" y="231">STEP</text>
<text x="89.2" y="231">VDD</text>
<text x="98.8" y="229.6">10</text>
<text x="98.8" y="233.1">9</text>
<text x="66" y="234.5">DIR</text>
<text x="89" y="234.5">GND</text>
<text x="61.5" y="250.8">1</text>
<text x="98.8" y="250.8">16</text>
<text x="61.5" y="254.3">2</text>
<text x="61.5" y="257.8">3</text>
<text x="66" y="252.2">/EN</text>
<text x="66" y="255.7">MS1</text>
<text x="87" y="252.2">VMOT</text>
<text x="89" y="255.7">GND</text>
<text x="98.8" y="254.3">15</text>
<text x="98.8" y="257.8">14</text>
<text x="107.3" y="257.8">1</text>
<text x="61.5" y="261.3">4</text>
<text x="66" y="259.2">MS2</text>
<text x="66" y="262.7">MS3</text>
<text x="92.1" y="259.2">2B</text>
<text x="92.1" y="262.7">2A</text>
<text x="98.8" y="261.3">13</text>
<text x="107.3" y="261.3">2</text>
<text x="111.8" y="259.2">1</text>
<text x="111.8" y="262.7">2</text>
<text x="61.5" y="264.9">5</text>
<text x="61.5" y="268.4">6</text>
<text x="66" y="266.3">/RST</text>
<text x="66" y="269.8">/SLP</text>
<text x="92.1" y="269.8">1B</text>
<text x="92.1" y="266.3">1A</text>
<text x="98.8" y="264.9">12</text>
<text x="98.8" y="268.4">11</text>
<text x="107.3" y="264.9">3</text>
<text x="107.3" y="268.4">4</text>
<text x="111.8" y="266.3">3</text>
<text x="111.8" y="269.8">4</text>
<text x="61.5" y="271.9">7</text>
<text x="61.5" y="275.4">8</text>
<text x="66" y="273.3">STEP</text>
<text x="89.2" y="273.3">VDD</text>
<text x="98.8" y="271.9">10</text>
<text x="98.8" y="275.4">9</text>
<text x="66" y="276.9">DIR</text>
<text x="89" y="276.9">GND</text>
</g>
<g font-size="3.2">
<text x="289.5" y="40.9">GND</text>
<text x="298.3" y="39.1">2</text>
<text x="24.7" y="81.4">1</text>
<text x="24.7" y="84.9">3</text>
<text x="24.7" y="88.5">2</text>
<text x="133.7" y="94.5" transform="rotate(-90 133.7 94.5)">2</text>
<text x="135.5" y="91.1" transform="rotate(-90 135.5 91.1)">GND</text>
<text x="211.9" y="162.6">1</text>
<text x="211.9" y="166.1">2</text>
<text x="274.7" y="162.6">1</text>
<text x="274.7" y="166.1">2</text>
<text x="211.9" y="169.6">3</text>
<text x="211.9" y="173.1">4</text>
<text x="274.7" y="169.6">3</text>
<text x="274.7" y="173.1">4</text>
<text x="211.9" y="176.7">5</text>
<text x="274.7" y="176.7">5</text>
<text x="211.9" y="180.2">6</text>
<text x="211.9" y="183.7">7</text>
<text x="274.7" y="180.2">6</text>
<text x="274.7" y="183.7">7</text>
<text x="211.9" y="187.3">8</text>
<text x="211.9" y="190.8">9</text>
<text x="274.7" y="187.3">8</text>
<text x="274.7" y="190.8">9</text>
<text x="209.9" y="194.3">10</text>
<text x="209.9" y="197.8">11</text>
<text x="274.7" y="194.3">10</text>
<text x="274.7" y="197.8">11</text>
<text x="209.9" y="201.4">12</text>
<text x="274.7" y="201.4">12</text>
<text x="209.9" y="204.9">13</text>
<text x="209.9" y="208.4">14</text>
<text x="274.7" y="204.9">13</text>
<text x="274.7" y="208.4">14</text>
<text x="209.8" y="212.3">15</text>
<text x="274.8" y="212.3">15</text>
</g>
<g font-size="3.2" fill="#8d2323">
<text x="221.6" y="160.8">1</text>
<text x="264.9" y="160.8">30</text>
<text x="221.6" y="164.3">2</text>
<text x="221.6" y="167.9">3</text>
<text x="226.8" y="162.2">D1/TX</text>
<text x="226.8" y="165.7">D0/RX</text>
<text x="254.5" y="165.7">GND</text>
<text x="255.9" y="162.2">VIN</text>
<text x="264.9" y="167.9">28</text>
<text x="264.9" y="164.3">29</text>
<text x="221.6" y="171.4">4</text>
<text x="226.8" y="169.3">RESET</text>
<text x="226.8" y="172.8">GND</text>
<text x="251.4" y="169.3">RESET</text>
<text x="257.6" y="172.8">5V</text>
<text x="264.9" y="171.4">27</text>
<text x="221.6" y="174.9">5</text>
<text x="221.6" y="178.4">6</text>
<text x="226.8" y="176.3">D2/INT0</text>
<text x="226.8" y="179.8">D3/INT1</text>
<text x="257.6" y="179.8">A6</text>
<text x="257.6" y="176.3">A7</text>
<text x="264.9" y="178.4">25</text>
<text x="264.9" y="174.9">26</text>
<text x="221.6" y="182">7</text>
<text x="221.6" y="185.5">8</text>
<text x="226.8" y="183.4">D4/T0</text>
<text x="257.6" y="183.4">A5</text>
<text x="264.9" y="185.5">23</text>
<text x="264.9" y="182">24</text>
<text x="221.6" y="189">9</text>
<text x="226.8" y="186.9">D5/T1</text>
<text x="226.8" y="190.4">D6/AIN0</text>
<text x="257.6" y="190.4">A3</text>
<text x="257.6" y="186.9">A4</text>
<text x="264.9" y="189">22</text>
<text x="219.6" y="192.5">10</text>
<text x="219.6" y="196.1">11</text>
<text x="226.8" y="194">D7/AIN1</text>
<text x="226.8" y="197.5">D8/ICP</text>
<text x="257.6" y="197.5">A1</text>
<text x="257.6" y="194">A2</text>
<text x="264.9" y="196.1">20</text>
<text x="264.9" y="192.5">21</text>
<text x="219.6" y="199.6">12</text>
<text x="219.6" y="203.1">13</text>
<text x="226.8" y="201">D9/0C1</text>
<text x="257.6" y="201">A0</text>
<text x="264.9" y="203.1">18</text>
<text x="264.9" y="199.6">19</text>
<text x="219.6" y="206.7">14</text>
<text x="226.8" y="204.5">D10</text>
<text x="226.8" y="208.1">D11/MOSI</text>
<text x="253.6" y="204.5">AREF</text>
<text x="255.6" y="208.1">3V3</text>
<text x="264.9" y="206.7">17</text>
<text x="219.6" y="210.2">15</text>
<text x="226.8" y="211.6">D12/MISO</text>
<text x="247.3" y="211.6">SCK/D13</text>
<text x="264.9" y="210.2">16</text>
</g>
</svg>
